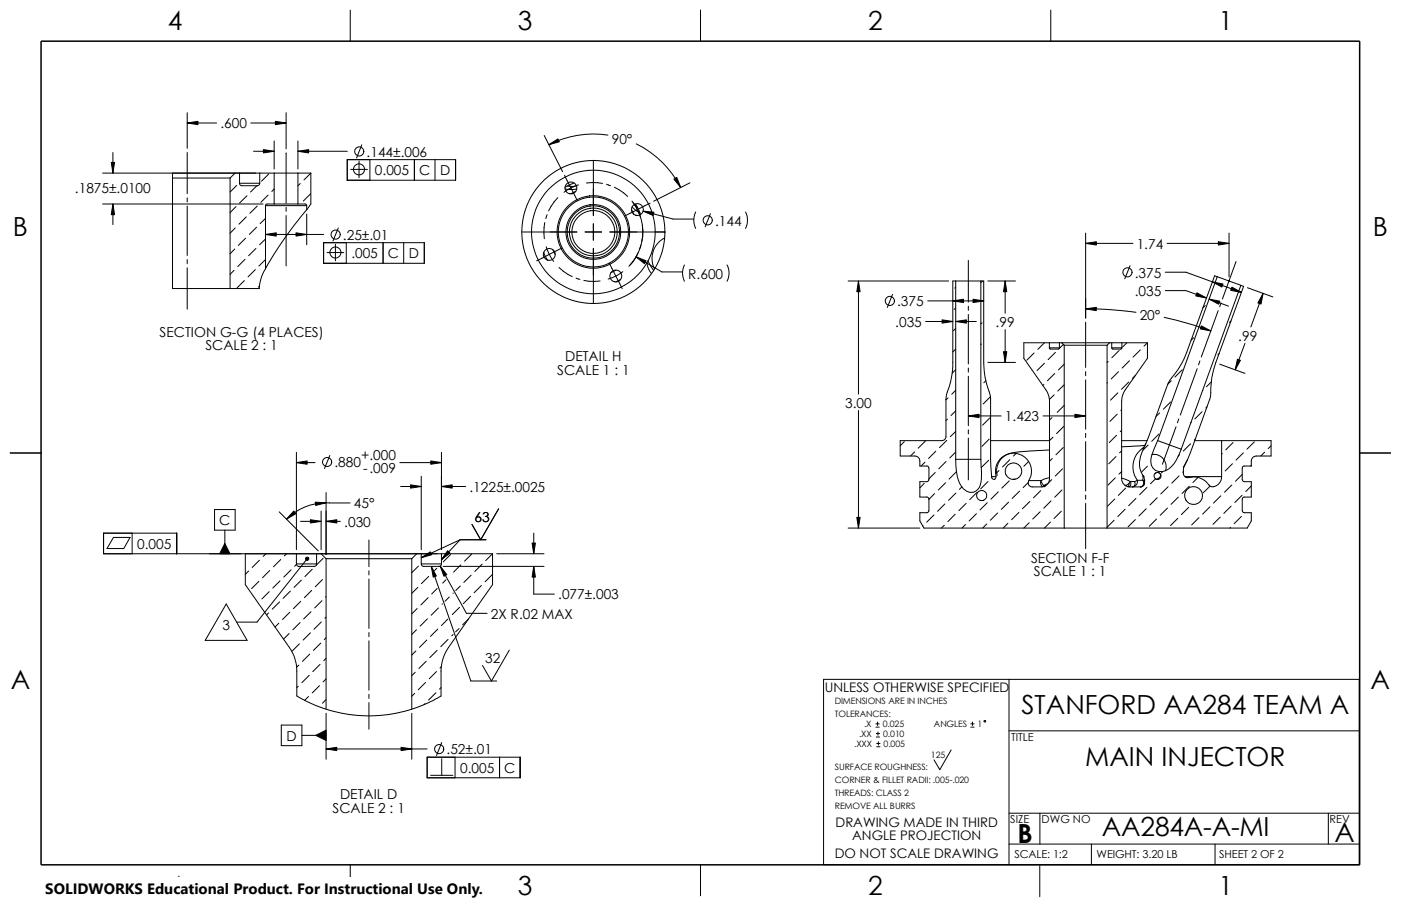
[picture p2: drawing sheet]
<svg xmlns="http://www.w3.org/2000/svg" width="432mm" height="279mm" viewBox="0 0 432 279" stroke-linecap="round" stroke-linejoin="round" font-family="sans-serif">
<g fill="none" stroke="#000" stroke-width=".31">
<path d="M107.9 3.1v9.6M215.9 3.1v9.6M323.8 3.1v9.6M57.7 34.8v11M57.7 37.9h9.1M77.3 37.9h10.9M88.2 34.8v11.1M31.6 53.4h47.2M34.8 47v6.4M53.2 54.9h17.7M57.7 47v12.7M70.9 54.9l1.5-1.5h-19.2v35.6h26.7a12.4 12.4 0 0 1 1.9-6.1"/>
<path d="M70.9 54.9v34.1M72.9 57.2l-2 2M73.8 56.5h6.3M73.8 56.5a.73 .73 0 0 0 .8 .8h4.8l.5-.4 .2-.4M78.1 46.7h6.4M79.2 57.3l-2 1.9M80.1 53.4h-6.3v3.1M80.1 53.4h4.4M80.1 53.4v3.1M82.8 53.6l-2.2 2.3M84.5 53.4h7.3M84.5 58.3l-.7 .8"/>
<path d="M84.5 43.5v8.6M84.5 53.4v9.5M88.2 47.2v15.5M91.8 53.4h4M91.8 43.5v8.6M91.8 53.4v9.5M91.8 46.7h15.2M92.5 56.6l-.7 .7M95.7 59.8l-2.2 2.2M95.8 53.4l-2.1 2.1M95.8 53.4v9.5l-1.3 1.8M107 49.2h33.4v6.4h-33.4z"/>
<path d="M108.1 52.2h5.1M110.7 49.7v5.1M111.5 44.7l-1.6 4M114 49.2v6.4M127.7 49.2v6.4M134.1 49.2v6.4M167.7 41.8l5.7 11.2M174 54.1l2 3.9M174.2 58.3l1.6 .2 2-.2M176 58l-2.2 1.3M176 58l1.9 3.8M176.9 56.4l-2.7 1.3"/>
<path d="M177.5 59l-1.6 .8M177.7 57.3l-2.9 .1M178.3 57l-2.3 1M180.8 56.4l3.4-.1 1.5 .3M182.9 49.5v17M186.9 56.9l1.3 .4M187.4 41.7a30.7 30.7 0 0 0-18.2 2.9M189.4 57.7l2.8 1.7 1.3 1.2M196.1 44.4a30.4 30.4 0 0 1 13.7 13.4M212.6 56.4l-11.1 5.7M31.6 62.9h49.5M34.8 62.9v6.4"/>
<path d="M57.7 61v1.3M57.7 63.5v15.3M72.3 76.8l-1.4 1.5M72.5 70.3l-1.6 1.6M72.7 63.7l-1.8 1.9M75.5 80l-2.2 2.2M75.7 73.4l-2.3 2.3M75.9 66.9l-2.2 2.2M76.1 60.4l-2.3 2.2M78.9 76.6l-2.3 2.3M79.1 70.1l-2.3 2.2M79.3 63.5l-2.3 2.3"/>
<path d="M81.8 63.4h12.7M81.8 67.4l-1.6 1.6M81.8 73.7l-1.8 1.8M81.8 63.4v19.5M81.8 72.3h17.9M82.6 60.2l-2.2 2.2M84.5 62.9h-2.3l-.4 .5M84.5 62.9h7.3M88.2 63.9v1.3M88.2 66.5v15.5M91.8 62.9h2.3l.4 .5M94.5 64.7l-.2 .3a113.3 113.3 0 0 0-12.5 17.9"/>
<path d="M94.5 63.4v1.3M94.5 66v9.5M99.7 74.8h31.1v6.4h-31.1zM100.8 77.9h5.2M103.4 75.3v5.1M104.3 70.3l-1.7 4M106.7 74.8v6.4M118.1 74.8v6.4M124.4 74.8v6.4M160.8 71.5h17M167.6 77.9l1.1 2.3M167.9 68.6l-.2 1.6 .1 3.4"/>
<path d="M168.4 76.1l.9 2.3M168.6 66.2l-.4 1.2M169.3 78.4l1.3 2.2M169.3 78.4l-3.9 2M170.3 77l.8 1.5M171.9 61l-1.1 1.3-1.7 2.7M173.2 76.5l-3.9 1.9M180.3 71.5h5.1M182.9 69v5.1M182.9 76.6v17M188 71.5h16.9M194.6 64.6l.8 1.5"/>
<path d="M194.8 62a15.2 15.2 0 0 1-.6 19.7M194.8 63.8l2.4 1.9M195.1 62.5l1.4 2.1M195.5 63.1l1 1M195.9 62.9l1.5 3.3M196 79.2l8 4.7h6.4M196.5 64.6l.9 2.4M196.5 64.6l-3.9 2M196.6 78l-1.6 2.8-1.2 1.3M197.5 75.6l-.4 1.2M198 69.4l.1 3.5-.3 1.5M198.2 65.1l9.3 2.5h6.3"/>
<path d="M200.4 62.7l-3.9 1.9M201.9 71.5h3M204.9 73.4a7.1 7.1 0 0 0-3.2 9.6M214.4 65.4a5.7 5.7 0 0 0 0 5M218.9 65.9l-1.6 4M229.8 65.4a5.7 5.7 0 0 1 0 5M334.6 71.9v26.2M334.6 75.1h14.6M359.7 75.1h19.1M378.8 71.9v13.5M57.7 80.1v1.2M57.7 82.6v12.7"/>
<path d="M72.1 83.4l-1.2 1.2M75.3 86.5l-2.2 2.3M78.7 83.1l-2.2 2.3M80 88.2l-.4 .4M81.8 80.1l-2 1.9M172.3 82.5l1.3 1.2 2.8 1.6M177.5 85.8l1.2 .3M180 86.5l1.5 .2h3.5M187.8 81.2l2 3.9M189.8 85.1l-2.3 1M189.8 85.1l2 3.9M189.8 83.3l-1.5 .8"/>
<path d="M191.3 86.2l-1.5 .8M191.9 83.8l-2.1 1.3M199.4 81l.6 2.1 .8 1.3M199.7 80.4l1.8 3M210.9 81.7a5.6 5.6 0 0 0 0 5M224.1 81.7a5.3 5.3 0 0 1 0 5M261.4 86.7h31M264.6 86.7v34.8M275.1 90.8l-1.6 4M285.3 99.1h8.4M285.9 92.8h17.3M294.6 86.7h-.9v25.1a33 33 0 0 1-2.1 10.5l-.1 12.3a1.23 1.23 0 0 1-1.2 1.3h-12.8v4.7h4.5a1.6 1.6 0 0 1 1.5 1.6v1.5h2.3l.5 .7-.1 3.9-.5 .2h-2.2v4.8h2.3l.5 .6-.1 3.9-.5 .3h-2.2v2.6l1.3 2.2h43.2"/>
<path d="M294.6 86.7h7.7M294.6 88.6l-.3 .3M294.6 95l-.5 .4M294.6 86.7v54.9M294.6 99.1h6.3M298.4 80.3v12.9M298.4 94.4v1.3M298.4 97v15.2M302.3 86.7h.9v25.1a34.3 34.3 0 0 0 2.1 10.5l.1 21.6 .3 3.5 .3 .3 .6 .1a1.82 1.82 0 0 0 .2-2 5.6 5.6 0 0 1 6.9-5.9 5.6 5.6 0 0 1 3.3 8.4 1.24 1.24 0 0 0 1.2 1.9h2.7a2.53 2.53 0 0 0 2.6-2.6v-23.8a6.5 6.5 0 0 0-1.2-3.6l-6.7-9.7v-4.8h7.8M302.3 86.7v54.9M302.7 99.5l-.4 .4M302.9 86.7l-.6 .5"/>
<path d="M304.5 86.7h8.5M309.8 86.7v9.9M334.6 95.2a110 110 0 0 1 15.5 1.1M334.6 99.4v13.9M348.3 82l-1.6 4M358.8 97.9a113.8 113.8 0 0 1 14.4 4.2M359.2 89.6h6.3l6.4 2.3M359.2 83.9h6.3l17.1 6.3M371.5 94.2l-.8 .8M372.7 92.2l5.9 2.2M375.2 85.3l-.8-.3-8.6 23.6a36.7 36.7 0 0 1-5.5 9.2l-6.4 17.1a26.1 26.1 0 0 0-2.7 7.6 6.3 6.3 0 0 0 1.1 4.1M375.2 85.3l7.2 2.7"/>
<path d="M375.2 85.3l-18.4 50.6M375.5 95.8l-5.3 14.3M376.3 93.4l-.4 1.2M378.7 86.7h.3M378.7 86.5l.3 .3M378.8 86.5v.3M378.9 86.5l-.3 .3M379.4 99l-.5 .4M381 80.6l-4.2 11.6M382.4 88l.9 .3-8.6 23.6a47.5 47.5 0 0 0-1.7 10.8l-6.1 16.9-2 4.2M382.4 88l-18.3 50.5M384.5 88.7l7.8 2.9"/>
<path d="M389.3 90.5l-3.8 10.3M294.6 101.3l-.7 .7M294.6 107.7l-.9 .8M294.6 114l-1.1 1.1M298.4 113.5v1.3M298.4 116v15.3M302.5 106.1l-.2 .2M303.8 117.4l-.6 .6M304.5 111.8h8.5M309.8 101.6v10.2M318.7 108.8l-2.2 2.3M321.7 118.6l-.3 .3"/>
<path d="M321.9 105.7l-2 2M321.9 112l-2.2 2.3M323.4 107.3h3.1M323.4 107.3l.2 .4h2.7l.2-.4M323.4 105.7h3.1M323.4 105.7v1.6M325.1 115.2l-2.3 2.2M325.3 108.7l-2.3 2.2M326.5 105.7h.7M326.5 105.7v1.6M327.2 105.7h14.8M327.2 105.7l.8 .8"/>
<path d="M327.7 106.2l-1.2 1.3M328 106.5h13.2M328 112.3l-1.8 1.8M328 118.7l-2 1.9M328 106.5v56.4M334.6 114.6v1.3M334.6 117.1v15.3M341.2 106.5v56.4M341.3 118l-.1 .2M341.5 111.5l-.3 .3M342 105.7l-.8 .8M342 105.7h.6"/>
<path d="M342.6 107.3h3.2M342.6 107.3l.3 .4h2.6l.3-.4M342.6 105.7h3.2M342.6 105.7v1.6M344.7 114.6l-2.2 2.3M344.9 108.1l-2.2 2.2M345.8 105.7h7.9M345.8 105.7v1.6M347.3 105.7l-1.3 1.3M347.9 117.8l-2.2 2.3M348.1 111.3l-2.2 2.2M349.9 115.8l-.9 .9"/>
<path d="M351.5 107.9l-2.3 2.3M353.7 105.7v4.8l-6.9 9.7a6.5 6.5 0 0 0-1.1 3.6v23.8a2.53 2.53 0 0 0 2.5 2.6h3.3a1.3 1.3 0 0 0 1.3-1.3M353.7 105.7l-1.1 1.1M361 117.4l-1.1 1.1M364.4 114l-2.3 2.3M367.9 104.1l-.8 .8M369 113.7l-5.2 14.3M369.8 111.3l-.4 1.2M373.3 117.8l-1.5 1.5M375.8 109l-.4 .4M375.9 112.3l7.8 2.8M383.7 105.9l-3 8.1"/>
<path d="M3.1 139.7h9.6M91.4 139.5v30M136.1 139.5v30M264.6 126.6v36.3M278.7 136.2l-1.2 1.3M281.9 139.4l-1.3 1.2M285.2 136l-2.2 2.2M288.4 139.1l-2.2 2.3M291.8 135.8l-2.2 2.2M292 129.2l-.5 .5M292.2 122.7l-.7 .6M294.6 120.4l-1.3 1.2"/>
<path d="M294.6 126.7l-1.5 1.4M294.6 133.1l-1.7 1.6M294.6 139.4l-1.9 1.8M298.4 132.5v1.3M298.4 135.1v12.9M298.4 128.3h10.2M304.9 135.4l-2.3 2.3M305.1 128.9l-2.2 2.2M305.3 122.3l-2.3 2.3M313.1 139.9l-.7 .7M321.5 128.3h13.1M323.5 138.8l-3.5 .1a29.8 29.8 0 0 0-10 1.5 5.6 5.6 0 0 0-2.7 6.2"/>
<path d="M324.2 128.8l-.7 .7M324.5 134.8l-1 1.1h-18.2M324.9 121.8l-1.5 1.4M327.7 138l-2.2 2.3M327.9 131.5l-2.3 2.2M328 125l-2.2 2.2M334.6 133.6v1.3M334.6 136.2v15.2M344.1 134.2l-2.2 2.3M344.3 127.7l-2.2 2.3M344.5 121.2l-2.2 2.2M345.7 135.9h7.9"/>
<path d="M345.7 126.4l-.3 .2M345.7 132.7l-.4 .4M345.7 139.1l-.6 .6M352.4 138.1a7 7 0 0 0-1.9 10M352.8 137.4l-7.1 .4M353.1 136.8l-.9 1.6M353.9 137.2l-1.7 1.7M356.8 135.9a15.1 15.1 0 0 0-2.1 6.4 3.3 3.3 0 0 0 2.1 3 3.3 3.3 0 0 0 3.5-.8 11.4 11.4 0 0 0 3.8-6M356.8 135.9l7.3 2.6M357.2 133.9l-2.2 2.2M357.4 127.3l-1.1 1.1M360.8 124l-2.2 2.2"/>
<path d="M362.5 131.6l-4.2 11.6M363.3 129.2l-.4 1.2M366.9 136.9l-2.2 2.2M367.2 130.3l-.2 .1M368.2 135.9h8.3M368.4 135.4l-.3 .3M370.5 127l-2.2 2.2M370.7 120.4l-.1 .1M372 125.4l-.4 .4M376.5 135.9h15.3v4.7h-4.6a1.6 1.6 0 0 0-1.5 1.6v1.5h-2.3l-.5 .7 .1 3.9 .5 .2h2.2v4.8h-2.3l-.5 .6 .1 3.9 .5 .3h2.2v2.6l-1.3 2.2h-43.2M376.5 135.9v11.1M376.7 139.8l-.2 .2"/>
<path d="M380 136.5l-2.2 2.2M383.2 139.7l-2.2 2.2M386.6 136.3l-2.3 2.2M389.8 139.4l-1.2 1.2M391.8 137.5l-.9 .8M419.1 139.7h9.5M66.1 157.1h6.4v6.4h-6.4zM86.1 157.9l12 12M91.4 142.7h5.7M99 157.6v11.9M100.5 151.9v19.1M101.6 140.5l-1.6 4"/>
<path d="M107.9 155.1h-6.3a16.9 16.9 0 0 0-13.3 5M123.2 142.7h12.9M123.5 150h6.3M129.8 146.9v22.6M136.1 150h7.4M153.7 156.9l-5.5 9.6-2.7-4.8M284.9 149.1l-1.4 1.4M285.1 142.5l-1.2 1.2M287.9 158.8l-2.3 2.2M288 152.2l-1.7 1.8M288.2 145.7l-1.9 2M291.2 155.4l-2.2 2.3"/>
<path d="M291.4 148.9l-2.2 2.2M291.6 142.3l-2.3 2.3M294.4 158.6l-2.3 2.3M294.6 141.6a13.1 13.1 0 0 0 2.4 9.2 3.1 3.1 0 0 0 3.4 .8 3.1 3.1 0 0 0 1.9-2.9l.2-3-.2-4.1M294.6 141.6h7.7M294.6 152.1l-2.2 2.2M294.8 145.5l-2.3 2.2M296.5 150.1l-.8 .8M297.8 155.2l-2.3 2.3M300.9 158.4l-2.2 2.3M301.1 151.8l-2.2 2.3M304.3 155l-2.3 2.3"/>
<path d="M304.5 148.5l-2.2 2.2M304.7 141.9l-2.3 2.3M305.6 147h1.4M305.7 147.3l-.1 .1M307.5 158.2l-2.3 2.2M307.7 151.7l-2.3 2.2M307.9 145.1l-1 1M310.9 154.9l-2.3 2.2M311.1 148.3l-2.3 2.2M311.2 141.8l-2.2 2.2M312.9 147.7l-.6 .2M314 158l-2.2 2.3"/>
<path d="M314.2 151.5l-2.2 2.2M316.9 148.8l-1.6 1.6M317 142.4l-1.4 1.4M317.2 148.2h3.7M317.4 154.6l-2.3 2.3M320.6 157.8l-2.3 2.3M320.8 151.3l-2.3 2.2M320.9 148.2l-.1 1.3 .6 .6M320.9 148.2l.8 1.5M321.7 149.7v.3M321.7 149.7h.7M322.2 149.8l-.3 .4"/>
<path d="M322.9 149.2l-1.2 .5M323.5 147.3l-2.6 .9M323.9 154.5l-2.2 2.2M324.1 147.9l-1 1.1M324.3 141.4l-.8 .8M327.1 157.6l-2.2 2.3M327.3 151.1l-2.2 2.2M327.5 144.6l-2.3 2.2M334.6 152.7v1.3M334.6 155.2v14M343.6 153.9l-2.3 2.2M343.7 147.4l-2.2 2.2"/>
<path d="M344 140.8l-2.3 2.2M345.7 147.4l2.7 1.1M345.7 145.4l-.8 .8M346.8 157.1l-2.3 2.2M346.8 149.6l.2 .1M346.8 149.7h.2M346.9 150.5l-2.2 2.3M347 149.7v.1M348 149.1l-.4 1M348 149.1l-1 .6M348.4 148.5a1.09 1.09 0 0 1-.5 1.7M348.4 148.5h1.2"/>
<path d="M348.4 148.5l-.4 .6M350.1 153.7l-2.2 2.3M350.5 148.1l-.9 .4M350.5 148.1v.1a1.49 1.49 0 0 1-1.5 2 1.03 1.03 0 0 0 .6-1.7M352.2 148.1h-1.7M352.2 148.1a1.28 1.28 0 0 1-.7 2.1 1.3 1.3 0 0 0 1.2-1.3M352.2 148.1l.5 .8M352.3 146.9l-.1 1.2M352.3 146.9l.3 .2M352.3 146.9l.2 .1M352.3 146.6l.2 .4M352.3 146.6v.3"/>
<path d="M352.5 147l.1 .1M352.6 147.1l.2 .9M352.8 148l-.1 .9M352.8 148v.9M353.3 156.9l-2.3 2.2M353.5 150.3l-2.3 2.3M353.7 143.8l-1.9 1.8M355.7 140.1a3.9 3.9 0 0 1 3.5 5.1M355.7 140.1l-.7 .1M355.9 146.1a.94 .94 0 0 1 1.2-.3 .94 .94 0 0 1 .5 1.1l-.4 .6M356.2 147.7l-1.6 1.5M356.7 153.5l-2.3 2.2"/>
<path d="M357.2 147.5l-.8 .3M357.2 147.5l-.6 .3M358.4 145.4l-.4 .4M359.8 156.7l-2.2 2.2M360 150.1l-2.2 2.3M363 159.9l-2.2 2.2M363.2 153.3l-2.3 2.2M363.4 146.8l-2.3 2.2M363.6 140.2l-.5 .5M364.7 145.4l-.2 .2M364.9 143.8l-.1 .3M364.9 143.8l-.2 2.4a1.32 1.32 0 0 0 1.7 1.1 6.3 6.3 0 0 1 6.7 2.7 2.87 2.87 0 0 0 3.4-3"/>
<path d="M365.3 147h11.2M365.5 147.2h.4M366 141.8l-1.1 2.2M366.4 156.5l-2.3 2.2M366.6 149.9l-2.3 2.3M369.2 147.3l-1.5 1.5M369.5 159.6l-2.2 2.3M372.9 156.3l-2.2 2.2M373 149.9l-2.2 2.1M376.1 159.5l-2.3 2.2M376.3 152.9l-2.3 2.3M379.4 156.1l-2.2 2.2"/>
<path d="M379.6 149.6l-2.2 2.2M379.9 143l-2.3 2.2M382.6 159.3l-2.2 2.2M382.8 152.7l-2.2 2.3M382.9 146.3l-2.1 2.1M385.7 143.5l-.2 .2M385.7 149.9l-1.7 1.7M35 165.7h5.1l-2 3.5h-5.1zM40.7 164.4v6.4M54.4 170.8v-6.4h-22.5v6.4h102.9M69.3 163.5v7.3M75.6 170.8v9.5l13.6 19.4a12.9 12.9 0 0 1 2.3 7.3v7.6l5.3 2.7 5.3 1.9 5.5 1.1 5.2 .5 7-.5 5.5-1.1 5-1.7 5.5-2.8 .1-7.7a12.9 12.9 0 0 1 2.3-7.3l13.6-19.4v-9.5"/>
<path d="M76.6 176.1l-1 1M79.8 179.3l-2.2 2.2M80 172.8l-2.3 2.2M82 170.8l-.9 .8M83.1 175.9l-2.2 2.3M86.3 179.1l-2.2 2.3M86.5 172.6l-2.2 2.2M88.3 170.8l-.7 .6M89.7 175.7l-2.2 2.3M91.4 173.9h6.2M91.4 173.9a.73 .73 0 0 0 .7 .8h4.7a.73 .73 0 0 0 .8-.8M91.4 173.9v-3.1h6.2v3.1"/>
<path d="M91.4 174.1l-.6 .5M92.6 160.8h6.4M92.9 178.9l-2.3 2.2M94.7 172.3l-15.5 19.6h-6.3M96.2 175.6l-2.2 2.2M99.4 178.7l-2.2 2.3M99.6 172.2l-2.1 2.1M100.5 172.3h26.4M100.5 172.3l-1.5-1.5h29.4l-1.5 1.5M100.5 172.3v46.4M100.5 160.8h4.4M113.7 166.5v8.3"/>
<path d="M113.7 176v1.3M113.7 178.6v15.2M126.9 172.3v46.4M128.9 174.6l-2 2M129.8 173.9h6.3M129.8 173.9a.73 .73 0 0 0 .8 .8h4.7a.73 .73 0 0 0 .8-.8M132.1 177.8l-2.2 2.2M132.9 174.7l12.2 35.3h8M134.6 175.3l-.7 .7M135.7 174.6l8.1 14.5h6.3M136.1 170.8h-6.3v3.1M136.1 170.8h15.7"/>
<path d="M136.1 170.8v3.1M136.6 174.7h31.1M137.5 178.8l-1.1 1M138.9 171l-2.3 2.3M141.8 166.5h8M141.8 166.5l-12 5.5M141.8 166.5l-5.7 6.1M142 174.2l-2.2 2.2M145.2 177.4l-2.2 2.2M145.4 170.8l-2.2 2.3M148.6 174l-2.3 2.2M151.8 177.2l-2.3 2.2"/>
<path d="M151.8 170.8l-2.1 2.1M153.1 170.8h14.6M164.5 164.4v6.4M164.5 174.7v8.5h6.4M261.4 162.9h22.1M284.5 162.2l-.1 .1M291 162l-.8 .9M297.6 161.8l-1.1 1.1M304.1 161.6l-1.2 1.3M310.6 161.4l-1.4 1.5M317.2 161.2l-1.6 1.7M323.8 161l-1.9 1.9"/>
<path d="M328 162.9h13.2M343.4 160.4l-2.2 2.2M349.9 160.2l-2.2 2.3M356.4 160.1l-2.2 2.2M379.3 162.6l-.2 .3M69.7 186.3l6.5 11.2h-13zM82.8 189l-.6 .7M83 182.5l-2.3 2.2M85.9 192.2l-1.1 1.2M86.1 185.6l-2.2 2.3M89.1 195.4l-1.7 1.7M89.3 188.8l-2.2 2.3"/>
<path d="M89.5 182.3l-2.3 2.2M92.3 198.5l-2.3 2.3M92.5 192l-2.2 2.2M92.7 185.5l-2.3 2.2M95.7 195.2l-2.3 2.2M95.8 188.6l-2.2 2.3M96.1 182.1l-2.3 2.2M98.8 198.3l-2.2 2.3M99 191.8l-2.2 2.3M99.2 185.3l-2.2 2.2M100.5 184l-.2 .1M100.5 190.3l-.3 .4"/>
<path d="M100.5 196.7l-.6 .5M113.7 195.1v1.2M113.7 197.6v15.3M128.4 194.2l-1.5 1.5M128.6 187.7l-1.7 1.6M128.8 181.1l-1.9 1.9M131.5 197.4l-2.2 2.2M131.7 190.8l-2.2 2.3M132 184.3l-2.3 2.3M134.7 181.5l-1.6 1.7M134.9 194l-2.2 2.3M135.1 187.5l-2.2 2.2"/>
<path d="M136.4 186.2l-.2 .2M138 190.9l-1.9 2M138.1 197.2l-2.3 2.2M138.5 184.1l-1.3 1.3M139.7 195.7l-.5 .4M139.7 182.9l-.1 .1M141.5 193.8l-1.1 1.1M141.6 187.3l-2.2 2.2M141.9 180.7l-1.4 1.4M144.4 190.9l-1.8 1.8M145 183.9l-2.2 2.3M148.4 180.6l-2.3 2.2"/>
<path d="M91.9 211.6l-.4 .4M92.1 205.1l-.7 .6M95.1 214.8l-1.2 1.2M95.3 208.3l-2.3 2.2M95.5 201.7l-2.3 2.3M98.5 211.5l-2.3 2.2M98.6 204.9l-2.2 2.2M100.5 203l-.7 .8M100.5 209.4l-.9 .9M100.5 215.7l-1.1 1.2M100.5 220v14.1M113.7 214.1v1.3"/>
<path d="M113.7 216.7v8.2M126.9 220v14.1M127.8 213.8l-.9 .9M128 207.3l-1.1 1.1M128.2 200.7l-1.3 1.3M131 217l-.3 .3M131.1 210.5l-2.2 2.2M131.4 203.9l-2.3 2.3M134.3 213.7l-2.2 2.2M134.5 207.1l-2.2 2.2M134.7 200.6l-2.2 2.2M135.9 212l-.4 .5"/>
<path d="M136 205.6l-.4 .4M157 200.5l-5.5 9.5-2.8-4.8M253.8 209.5h165.1v57.2h-165.1zM311 209.5v57.2M86.7 223.6h6.3v6.4h-6.3zM93 226.8h7.5M100.5 231h31.2M131.7 233.5h28.6v6.4h-28.6zM132.7 239.1h6.9M136.1 234v5.1M136.1 229l-1.6 4M140.3 233.5v6.4"/>
<path d="M154 233.5v6.4M270 224.2h1M270 223.2h1M270.1 227.3h1M270.1 226.2h1M270.2 230.3h1M270.2 229.3h1M270.5 222.7v1M270.6 225.7v1M270.7 228.8v1M293.2 231.3l-3.6 6.1-1.7-3.1M299.2 224.2h1"/>
<path d="M299.2 223.2h1M299.7 222.7v1M311 225.4h107.9M311 250.8h107.9M320.5 250.8v9.5M409.4 250.8v9.5M107.9 266.7v9.5M215.9 266.7v9.5M311 260.3h107.9M320.5 267v9.5M336.4 260.3v6.4M374.5 260.3v6.4"/>
<circle cx="110.7" cy="52.2" r="1.7"/>
<circle cx="110.7" cy="46.7" r="1.41"/>
<circle cx="176" cy="58" r="1.82"/>
<circle cx="103.4" cy="77.9" r="1.72"/>
<circle cx="103.4" cy="72.3" r="1.41"/>
<circle cx="169.3" cy="78.5" r="1.82"/>
<circle cx="182.9" cy="71.5" r="11.2"/>
<circle cx="182.9" cy="71.5" r="8.1"/>
<circle cx="182.9" cy="71.5" r="8.4"/>
<circle cx="182.9" cy="71.5" r="6.6"/>
<circle cx="182.9" cy="71.5" r="10.8"/>
<circle cx="182.9" cy="71.5" r="7.4"/>
<circle cx="182.9" cy="71.5" r="22"/>
<circle cx="182.9" cy="71.5" r="19.1"/>
<circle cx="196.4" cy="64.6" r="1.82"/>
<circle cx="218.1" cy="67.9" r="1.41"/>
<circle cx="189.8" cy="85.1" r="1.82"/>
<circle cx="274.3" cy="92.8" r="1.41"/>
<circle cx="347.5" cy="84" r="1.41"/>
<circle cx="100.8" cy="142.5" r="1.4"/>
<circle cx="302.6" cy="152.8" r="1.57"/>
<circle cx="312.3" cy="145.3" r="2.56"/>
<circle cx="356.8" cy="146.8" r="1.09"/>
<circle cx="367.9" cy="152.8" r="2.76"/>
<circle cx="135.4" cy="231" r="1.41"/>
<circle cx="303.5" cy="222.4" r=".25"/>
</g>
<path d="M12.7 12.7h406.4v254h-406.4z" fill="none" stroke="#000" stroke-width=".47"/>
<g fill="#000" stroke="#000" stroke-width=".31">
<path d="M57.7 37.9l3.3-.5v1zM84.9 37.4l3.3 .5-3.3 .5zM34.3 50.1h1l-.5 3.3zM81.2 46.1l3.3 .6-3.3 .5zM91.8 46.7l3.3-.6v1.1zM169.2 44.6l2.8-1.8 .4 .9zM207.7 55.2l.9-.5 1.2 3.1zM34.8 62.9l.5 3.3h-1zM81.8 72.3l3.3-.5v1zM91.2 71.8l3.3 .5-3.3 .5zM196 79.2l3.1 1.2-.5 .9zM198.2 65.1l3.3 .3-.2 1.1z"/>
<path d="M334.6 75.1l3.3-.6v1.1zM375.5 74.5l3.3 .6-3.3 .5zM264.6 86.7l.5 3.3h-1zM293.7 92.8l3.3-.5v1zM290.4 98.6l3.3 .5-3.3 .6zM294.6 99.1l3.3-.5v1.1zM299.9 92.3l3.3 .5-3.3 .5zM309.8 86.7l.5 3.3h-1zM334.6 95.2l3.3-.4v1zM368.9 90.3l3 1.6-3.3-.6zM372.7 92.2l3.3 .7-.4 .9zM373.6 86.9l3.3 .7-.3 .9z"/>
<path d="M379.7 88.6l2.9 1.6-3.3-.7zM389.3 90.5l-.6 3.3-1-.4zM309.3 108.5h1l-.5 3.3zM370.2 100.5l3 1.6-3.2-.7zM381.4 110.8l.9 .3-1.6 2.9zM298.4 128.3l3.4-.5v1zM331.3 127.8l3.3 .5-3.3 .5zM91.4 142.7l3.3-.5v1zM97.2 154.9l3.3 .2-3.2 .8zM126.5 149.5l3.3 .5-3.3 .5zM136.1 150l3.3-.5v1zM132.8 142.2l3.3 .5-3.3 .5z"/>
<path d="M69.3 167.6l1.6 3.2h-3.2zM90.6 157.6l.6 .8-2.9 1.7zM95.7 160.3l3.3 .5-3.3 .5zM100.5 160.8l3.3-.5v1zM129.8 172l2.8-1.8 .5 .9zM132.9 174.7l1.6 2.9-1 .4zM135.7 174.6l2 2.6-.9 .5zM138 169.8l.7 .8-2.6 2zM164 167.5h1l-.5 3.3zM164.5 174.7l.5 3.3h-1zM264.1 159.6h1l-.5 3.3zM100.5 231l3.3-.5v1z"/>
<path d="M97.3 226.8l3.2-1.6v3.1zM123.6 230.5l3.3 .5-3.3 .5z"/>
<path d="M94.3 172l.7-.1-.3 .4 .3-.4a.52 .52 0 0 1 .1 .7 .52 .52 0 0 1-.7 .1 .52 .52 0 0 1-.1-.7z" fill-rule="evenodd"/>
</g>
<path d="M14 270.6h135.1v8.8h-135.1z" fill="#fff"/>
<text font-size="8.5" x="411.4" y="259.8">A</text>
<g font-size="8.1">
<text x="51.7" y="9.3">4</text>
<text x="159.6" y="9.3">3</text>
<text x="267.6" y="9.3">2</text>
<text x="375.5" y="9.3">1</text>
<text x="4" y="72.8">B</text>
<text x="423.1" y="72.8">B</text>
<text x="3.3" y="212.5">A</text>
<text x="422.4" y="212.5">A</text>
<text x="314.8" y="220.3">STANFORD AA284 TEAM A</text>
<text x="334.5" y="236.1">MAIN INJECTOR</text>
<text x="339.6" y="257.8">AA284A-A-MI</text>
<text x="313.6" y="260">B</text>
<text x="51.7" y="276">4</text>
<text x="159.6" y="276">3</text>
<text x="267.6" y="276">2</text>
<text x="375.5" y="276">1</text>
</g>
<text font-size="4.6" x="14" y="275.6">SOLIDWORKS Educational Product. For Instructional Use Only.</text>
<g font-size="4.2">
<text x="67.9" y="39.6">.600</text>
<text x="188.5" y="44.3">90°</text>
<text x="113" y="48.3">.144±.006</text>
<text x="23.1" y="59.6">.1875±.0100</text>
<text x="115.6" y="54.1">0.005</text>
<text x="129.2" y="54.1">C</text>
<text x="135.7" y="54.1">D</text>
<text x="220.4" y="69.6">.144</text>
<text x="105.7" y="74">.25±.01</text>
<text x="350.3" y="76.7">1.74</text>
<text x="108.3" y="79.7">.005</text>
<text x="119.5" y="79.7">C</text>
<text x="126" y="79.7">D</text>
<text x="212.1" y="85.9">R.600</text>
<text x="349.8" y="85.6">.375</text>
<text x="276.5" y="94.4">.375</text>
<text x="349.7" y="91.3">.035</text>
<text x="275.9" y="100.8">.035</text>
<text x="306.9" y="100.8">.99</text>
<text x="351.3" y="98.7">20°</text>
<text x="49.2" y="103.9">SECTION G-G (4 PLACES)</text>
<text x="381.7" y="105">.99</text>
<text x="63.3" y="108.1">SCALE 2 : 1</text>
<text x="174.2" y="111.4">DETAIL H</text>
<text x="171.7" y="115.5">SCALE 1 : 1</text>
<text x="260.5" y="125.7">3.00</text>
<text x="309.7" y="129.9">1.423</text>
<text x="111.3" y="141.8">+.000</text>
<text x="103.1" y="144.1">.880</text>
<text x="111.9" y="145.9">-.009</text>
<text x="144.7" y="151.7">.1225±.0025</text>
<text x="67.6" y="162">C</text>
<text x="109.1" y="156.8">45°</text>
<text x="146.3" y="160.9">63</text>
<text x="106.1" y="162.4">.030</text>
<text x="42.3" y="169.2">0.005</text>
<text x="317.8" y="173.5">SECTION F-F</text>
<text x="318.7" y="177.7">SCALE 1 : 1</text>
<text x="172" y="184.9">.077±.003</text>
<text x="151.3" y="190.8">2X R.02 MAX</text>
<text x="68.5" y="194.2">3</text>
<text x="149.6" y="204.4">32</text>
<text x="88.3" y="228.4">D</text>
<text x="137.6" y="232.6">.52±.01</text>
<text x="141.8" y="238.4">0.005</text>
<text x="155.4" y="238.4">C</text>
<text x="102.5" y="250.7">SCALE 2 : 1</text>
<text x="104.8" y="246.5">DETAIL D</text>
</g>
<g font-size="4.1">
<text x="254.2" y="213.4">UNLESS OTHERWISE SPECIFIED</text>
<text x="257.5" y="255">DRAWING MADE IN THIRD</text>
<text x="262.6" y="259">ANGLE PROJECTION</text>
<text x="257.3" y="264.7">DO NOT SCALE DRAWING</text>
</g>
<g font-size="3.4">
<text x="311.6" y="228.6">TITLE</text>
<text x="311.4" y="253.8">SIZE</text>
<text x="321" y="253.8">DWG NO</text>
<text x="409.8" y="253.8">REV</text>
<text x="312.6" y="264.6">SCALE: 1:2</text>
<text x="338" y="264.6">WEIGHT: 3.20 LB</text>
<text x="375.8" y="264.6">SHEET 2 OF 2</text>
</g>
<g font-size="2.7">
<text x="257.3" y="217.2">DIMENSIONS ARE IN INCHES</text>
<text x="257.3" y="221.2">TOLERANCES:</text>
<text x="264.8" y="227.3">.XX</text>
<text x="266.3" y="224.3">.X</text>
<text x="272.1" y="224.3">0.025</text>
<text x="272.2" y="227.3">0.010</text>
<text x="287.8" y="224.3">ANGLES</text>
<text x="301.3" y="224.3">1</text>
<text x="263.3" y="230.3">.XXX</text>
<text x="272.3" y="230.3">0.005</text>
<text x="286.9" y="233.8">125</text>
<text x="257.3" y="237.4">SURFACE ROUGHNESS:</text>
<text x="257.3" y="241.4">CORNER &amp; FILLET RADII: .005-.020</text>
<text x="257.3" y="245.4">THREADS: CLASS 2</text>
<text x="257.3" y="249.5">REMOVE ALL BURRS</text>
</g>
</svg>
